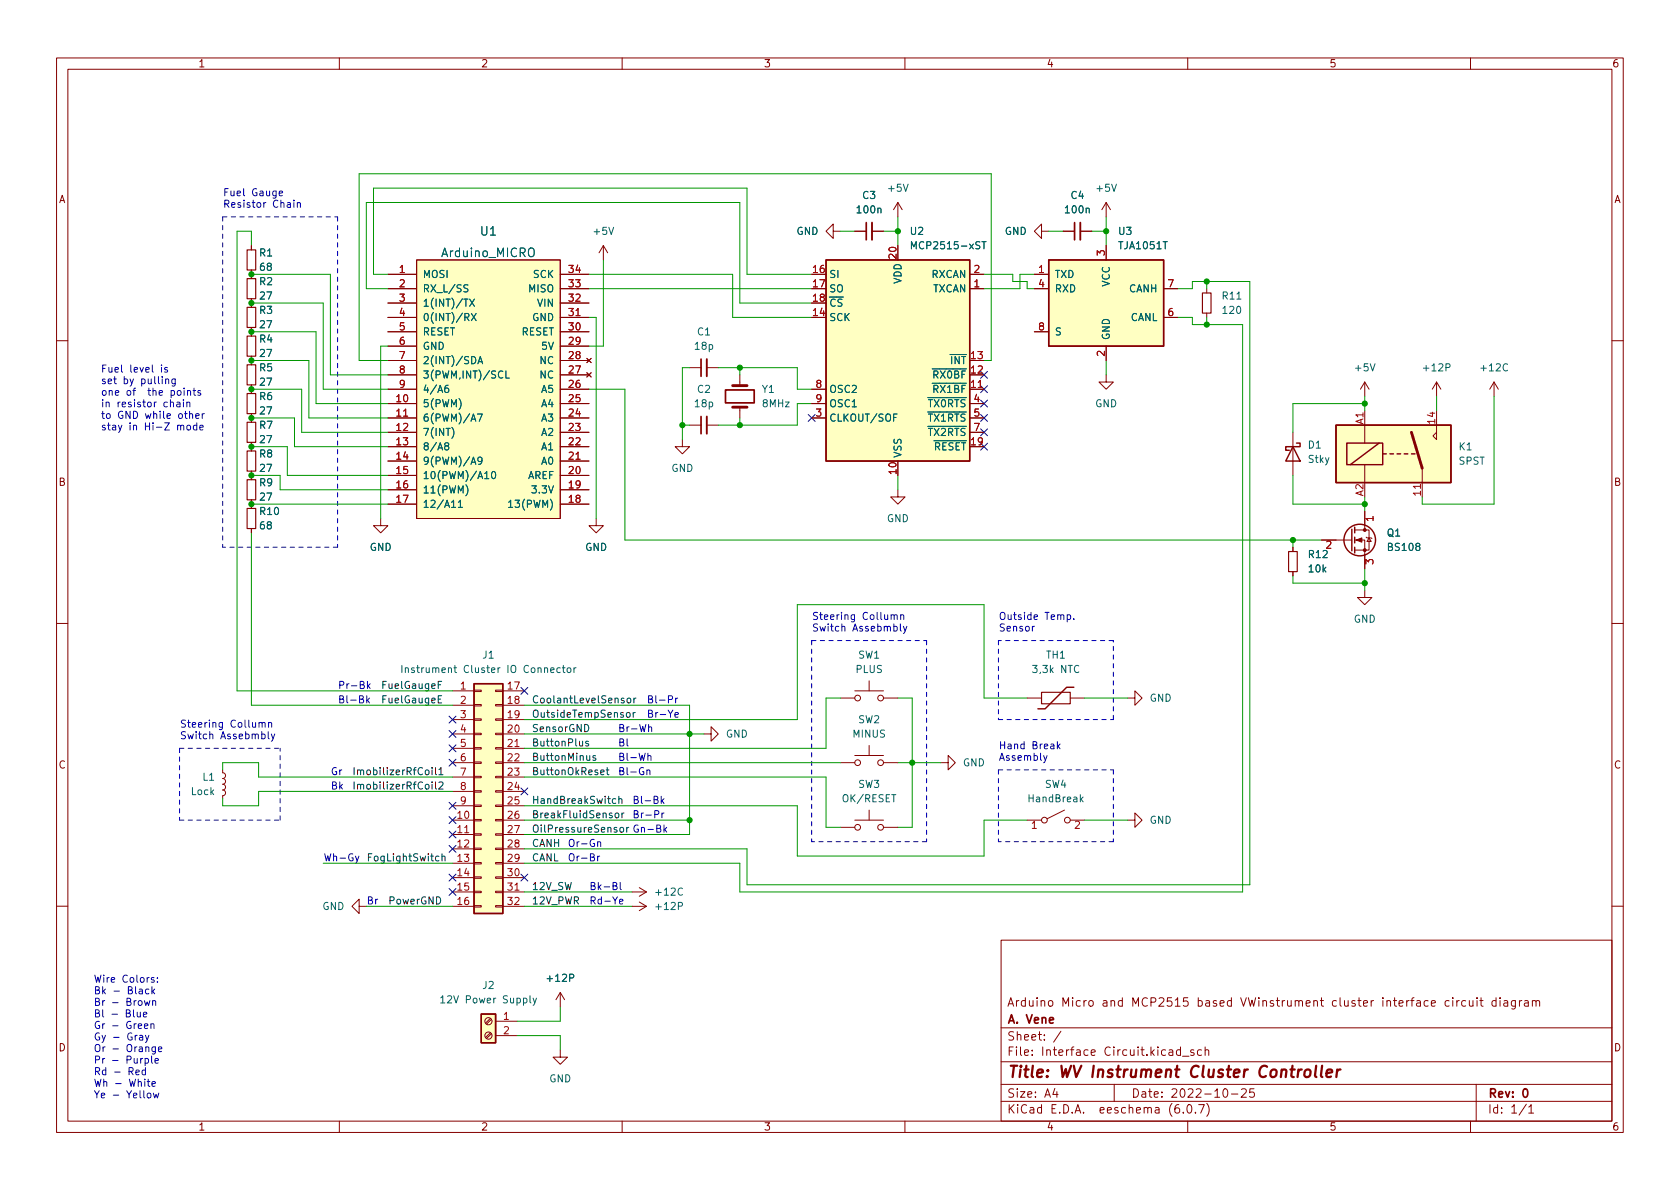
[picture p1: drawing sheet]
<svg xmlns="http://www.w3.org/2000/svg" width="297mm" height="210mm" viewBox="0 0 297 210" stroke-linecap="round" stroke-linejoin="round" font-family="sans-serif">
<g fill="none" stroke="#840000" stroke-width=".18">
<path d="M10 10.2h277v190.1h-277zM12 12.2h273v186.1h-273zM60 10.2v2M110 10.2v2M160 10.2v2M210 10.2v2M260 10.2v2M158.7 35.8l-.7 1.3M158.7 35.8v2.5M158.7 35.8l.8 1.3M195.6 35.8v2.5M195.6 35.8l-.8 1.3"/>
<path d="M195.6 35.8l.7 1.3M44.4 43.4v.8M44.4 47.7v1.6M44.4 52.8v1.6M44.4 57.9v1.5M68.6 51h5.1M68.6 48.5h5.1M68.6 56.1h5.1M68.6 58.7h5.1M68.6 53.6h5.1M73.7 46h25.4v45.7h-25.4zM99.1 51h5"/>
<path d="M99.1 48.5h5M99.1 56.1h5M99.1 58.7h5M99.1 53.6h5M106.7 43.4l-.8 1.3M106.7 43.4v2.6M106.7 43.4l.7 1.3M147.3 40.9v-1.3l-1.3 1.3 1.3 1.3v-1.3h1.3M151.1 40.9h2.1M154.2 40.9h2M171.4 51h2.6M171.4 48.5h2.6"/>
<path d="M182.9 51h2.5M182.9 48.5h2.5M182.9 58.7h2.5M184.1 40.9v-1.3l-1.2 1.3 1.2 1.3v-1.3h1.3M188 40.9h2M191 40.9h2M195.6 43.4v2.6M205.7 51h2.6M205.7 56.1h2.6M213.4 51v.8M213.4 55.4v.7M10 60.2h2"/>
<path d="M44.4 63v1.5M44.4 68.1v1.5M44.4 73.1v1.6M44.4 78.2v1.6M68.6 68.8h5.1M68.6 73.9h5.1M68.6 71.4h5.1M68.6 76.4h5.1M68.6 79h5.1M68.6 66.3h5.1M68.6 63.7h5.1M68.6 61.2h5.1"/>
<path d="M99.1 68.8h5M99.1 73.9h5M99.1 71.4h5M99.1 76.4h5M99.1 79h5M99.1 66.3h5M99.1 63.7h5M99.1 61.2h5M103.8 65.9l.7 .8M103.8 63.4l.7 .7M104.5 65.9l-.7 .8M104.5 63.4l-.7 .7"/>
<path d="M120.6 77.7v1.3h1.3l-1.3 1.3-1.2-1.3h1.2M121.9 65h2.1M121.9 75.2h2.1M125 65h2M125 75.2h2M130.8 66.3v1.9M130.8 72v1.9M143.5 68.8h2.5M143.5 73.9h2.5M143.5 71.4h2.5M171.4 68.8h2.6M171.4 73.9h2.6"/>
<path d="M171.4 71.4h2.6M171.4 76.4h2.6M195.6 66.3v1.3h1.2l-1.2 1.2-1.3-1.2h1.3M195.6 61.2v2.5M228.6 76.4v7.7M241.3 67.6v2.5M241.3 75.2v3.2M241.3 67.6l-.8 1.2M241.3 67.6l.8 1.2M254 75.2v2.5l-.6-.6 .6-.7M254 67.6l-.8 1.2M254 67.6v2.5"/>
<path d="M254 67.6l.8 1.2M264.2 67.6l-.8 1.2M264.2 67.6v2.5M264.2 67.6l.7 1.2M285 60.2h2M44.4 83.3v1.5M44.4 88.4v1.5M44.4 93.5v.7M67.3 91.7v1.3h1.3l-1.3 1.2-1.3-1.2h1.3M68.6 81.5h5.1M68.6 84.1h5.1M68.6 86.6h5.1"/>
<path d="M68.6 89.1h5.1M99.1 81.5h5M99.1 84.1h5M99.1 86.6h5M99.1 89.1h5M105.4 91.7v1.3h1.3l-1.3 1.2-1.3-1.2h1.3M158.7 86.6v1.3h1.3l-1.3 1.2-1.2-1.2h1.2M228.6 96.8v.7M233.7 95.5h5.3M239.5 95.5h1.8v5.1M239.5 93.7h2.6v3.6h-2.6M241.3 82.2v3.1"/>
<path d="M241.3 90.4v3.3M241.6 95l.1 .1h.7l.2 .1M242.1 95.1l.3 .7h-.7zM251.5 82.8v5.1M10 110.2h2M228.6 101.1v.7M241.3 104.4v1.3h1.3l-1.3 1.2-1.3-1.2h1.3M285 110.2h2M39.4 136.1v.5l.3 .2 .2 .4-.2 .3-.3 .2 .3 .1 .2 .3-.1 .4-.4 .2 .4 .2 .1 .4-.2 .3-.3 .1 .3 .1 .2 .4-.2 .4-.3 .1v.5M80 122.2h3.8M80 124.7h3.8M80 127.2h3.8"/>
<path d="M80 129.8h3.8M80 132.3h3.8M80 134.9h3.8M80 137.4h3.8M80 139.9h3.8M83.8 139.8h1.3v.3h-1.3zM83.8 137.3h1.3v.2h-1.3zM83.8 134.7h1.3v.3h-1.3zM83.8 132.2h1.3v.3h-1.3zM83.8 129.7h1.3v.2h-1.3zM83.8 127.1h1.3v.3h-1.3zM83.8 124.6h1.3v.2h-1.3z"/>
<path d="M83.8 122h1.3v.3h-1.3zM87.6 139.8h1.3v.3h-1.3zM87.6 137.3h1.3v.2h-1.3zM87.6 134.7h1.3v.3h-1.3zM87.6 132.2h1.3v.3h-1.3zM87.6 129.7h1.3v.2h-1.3zM87.6 127.1h1.3v.3h-1.3zM87.6 124.6h1.3v.2h-1.3zM87.6 122h1.3v.3h-1.3zM88.9 122.2h3.8M88.9 124.7h3.8M88.9 127.2h3.8"/>
<path d="M88.9 129.8h3.8M88.9 132.3h3.8M88.9 134.9h3.8M88.9 137.4h3.8M88.9 139.9h3.8M124.5 129.8h1.2v1.3l1.3-1.3-1.3-1.3v1.3M148.6 134.9h2.5M148.6 123.4h2.5M151.1 122.2h5.1M151.1 133.6h5.1M153.7 120.4v1.8M153.7 131.8v1.8"/>
<path d="M156.2 134.9h2.5M156.2 123.4h2.5M166.4 134.9h1.2v-1.3l1.3 1.3-1.3 1.2v-1.2M181.6 123.4h2.5M189.2 123.4h2.6M199.4 123.4h1.3v-1.2l1.2 1.2-1.2 1.3v-1.3M80 145h3.8M80 157.7h3.8M80 147.6h3.8M80 150.1h3.8M80 152.6h3.8M80 155.2h3.8"/>
<path d="M80 142.5h3.8M83.8 157.6h1.3v.3h-1.3zM83.8 155.1h1.3v.2h-1.3zM83.8 152.5h1.3v.3h-1.3zM83.8 150h1.3v.2h-1.3zM83.8 147.4h1.3v.3h-1.3zM83.8 144.9h1.3v.3h-1.3zM83.8 142.4h1.3v.2h-1.3zM87.6 157.6h1.3v.3h-1.3zM87.6 155.1h1.3v.2h-1.3zM87.6 152.5h1.3v.3h-1.3zM87.6 150h1.3v.2h-1.3z"/>
<path d="M87.6 147.4h1.3v.3h-1.3zM87.6 144.9h1.3v.3h-1.3zM87.6 142.4h1.3v.2h-1.3zM88.9 145h3.8M88.9 157.7h3.8M88.9 147.6h3.8M88.9 150.1h3.8M88.9 152.6h3.8M88.9 155.2h3.8M88.9 142.5h3.8M111.8 157.7h2.5M113 159.5l1.3 .8"/>
<path d="M113 157l1.3 .7M114.3 157.7l-1.3 .8M148.6 146.3h2.5M151.1 145h5.1M153.7 143.3v1.7M156.2 146.3h2.5M181.6 145h2.5M188.2 143.3l-3 1.5M189.2 145h2.6M199.4 145h1.3v-1.2l1.2 1.2-1.2 1.3v-1.3M10 160.2h2M63.5 160.3v-1.3l-1.3 1.3 1.3 1.2v-1.2h1.3"/>
<path d="M80 160.3h3.8M83.8 160.1h1.3v.3h-1.3zM87.6 160.1h1.3v.3h-1.3zM88.9 160.3h3.8M99.1 175.5l-.8 1.3M99.1 175.5v2.5M99.1 175.5l.7 1.3M111.8 160.3h2.5M114.3 160.3l-1.3 .7M177 166.3h108v32h-108zM256.2 177l-.4-.1-.3 .3v.4l.2 .3h.5M256.9 176.4v.2"/>
<path d="M256.9 176.9v1M257.6 176.9v1M258 176.9l-.3 .1-.1 .2M259.1 177l-.4-.1-.3 .3v.4l.2 .3h.5M259.8 176.9l.1 1h.3l.2-.1M260.4 176.9v1M261.2 176.4v.2M261.2 176.9v1M261.7 176.9h.5M261.9 176.4v1.3l.3 .2M264.5 177l-.4-.1-.3 .3v.4l.1 .3h.6M264.5 176.4v1.5"/>
<path d="M265.2 176.4v.2M265.2 176.9v1M265.9 177h.6l.1 .9M266.6 177.3l-.5 .1a.29 .29 0 0 0-.2 .2 .29 .29 0 0 0 .2 .3h.5M267.9 176.9v1.2l-.3 .3h-.3M267.9 177l-.4-.1-.3 .3v.4l.2 .3h.5M268.7 176.9v1M269.1 176.9l-.3 .1-.1 .2M269.6 177h.5l.1 .9M270.2 177.3l-.5 .1a.29 .29 0 0 0-.2 .2 .29 .29 0 0 0 .2 .3h.5M270.9 177.1l.3-.2 .3 .1 .1 .9M270.9 176.9v1"/>
<path d="M271.6 177.1l.2-.2 .4 .1v.9M285 160.2h2M60 198.3v2M86.7 182.6l-.8 .9M86.7 180.1l-.8 .8M86.9 182.8l-.9 .8M86.9 180.3l-.9 .8M87.6 180.6h3.8M87.6 183.1h3.8M99.1 185.7v1.2h1.2l-1.2 1.3-1.3-1.3h1.3M110 198.3v2M160 198.3v2"/>
<path d="M177 194.8h108M177 191.8h108M177 187.8h108M177 181.8h108M186.5 192.5l-.4 1h1M186.9 193v1M187.6 182.4l-1.3 1.9M197 191.8v3M208.4 195.3a.59 .59 0 0 0-.7 .7v.5l.2 .3h.4l.2-.1 .1-.5-.2-.2-.4-.1-.3 .3M208.7 185.7l-.4-.1-.3 .3v.4l.1 .3h.6M208.7 185.1v1.5M209.1 186.8h1.1"/>
<path d="M209.2 196.7v.1M210 198.3v2M210.1 195.4l.1-.1a.81 .81 0 0 1 .6 .7 .81 .81 0 0 1-.3 .8h-.1a.81 .81 0 0 1-.6-.6 .81 .81 0 0 1 .3-.8zM211.1 185.7l-.4-.1-.2 .2 .1 .3 .5 .1v.4h-.6M211.4 196.7v.1M211.9 195.3h1l-.6 1.5M212.4 185.7l-.4-.1-.3 .3v.4l.2 .3h.5M213.1 185.8l.2-.2 .3 .1 .1 .9M213.1 185.1v1.5M213.4 195.1a1.72 1.72 0 0 1 0 2.3M216.4 192.6l.2-.1a.81 .81 0 0 1 .6 .7 .81 .81 0 0 1-.3 .8h-.2a.81 .81 0 0 1-.6-.6 .81 .81 0 0 1 .3-.8zM217.7 193.5h1.2"/>
<path d="M219.5 192.7l.6-.2 .2 .2 .1 .3-1 1h1M221.7 192.5h-.7l-.1 .7 .2-.1 .5 .1 .2 .2-.1 .5-.2 .1-.6-.1M260 198.3v2M261 191.8v6.5M269.9 195.3l-1.3 1.9M270.3 195.8l.4-.5v1.5M270.3 196.8h.9"/>
<circle cx="151.6" cy="123.4" r=".51"/>
<circle cx="151.6" cy="134.9" r=".51"/>
<circle cx="155.7" cy="123.4" r=".51"/>
<circle cx="155.7" cy="134.9" r=".51"/>
<circle cx="151.6" cy="146.3" r=".51"/>
<circle cx="155.7" cy="146.3" r=".51"/>
<circle cx="184.7" cy="145" r=".51"/>
<circle cx="188.7" cy="145" r=".51"/>
<circle cx="86.4" cy="183.1" r=".63"/>
<circle cx="86.4" cy="180.6" r=".63"/>
</g>
<path d="M153.2 39.4v3M190 39.4v3M124 63.5v3M124 73.7v3M128.3 69h5v2.2h-5zM269.4 192.7l.2-.2a.8 .8 0 0 1 .5 .8 .8 .8 0 0 1-.5 .7l-.2-.1-.1-.4z" fill="none" stroke="#840000" stroke-width=".3"/>
<path d="M230.8 189.3a.52 .52 0 0 1 .5-.2 .52 .52 0 0 1 .4 .4v.6a.55 .55 0 0 1-.6 .4 .55 .55 0 0 1-.5-.4zM232.7 188.5l-.2 1.7 .3 .3M233.8 188.5l-.3 1.7 .3 .3M234.5 189.8l1-.2v-.4l-.2-.1-.6 .1-.2 1 .3 .3 .5-.1M236.4 189.1l-.1 1.4M237 189.1l-.4 .1-.2 .3" fill="none" stroke="#840000" stroke-width=".4"/>
<path d="M154.2 39.4v3M191 39.4v3M125 63.5v3M125 73.7v3" fill="none" stroke="#840000" stroke-width=".33"/>
<g fill="#ffffc2" stroke="#ffffc2" stroke-width=".18">
<path d="M83.8 120.9h5.1v40.6h-5.1z"/>
<path d="M85.1 179.3h2.5v5.1h-2.5z"/>
<path d="M236.2 75.2h20.3v10.1h-20.3z"/>
<path d="M146 46h25.4v35.5h-25.4z"/>
<path d="M185.4 46h20.3v15.2h-20.3z"/>
<path d="M73.7 46h25.4v45.7h-25.4z"/>
</g>
<g fill="none" stroke="#840000" stroke-width=".25">
<path d="M146 46h25.4v35.5h-25.4zM185.4 46h20.3v15.2h-20.3zM228.6 79l1.3 2.5h-2.6zM229.2 78.4h.7v.6h-2.6v.6h.7M236.2 75.2h20.3v10.1h-20.3zM238.1 78.4h6.4v3.8h-6.4zM243.8 78.4l-5 3.8M239 93.6v3.8M239.5 93.2v1M239.5 95v1M239.5 96.8v1M244.5 80.3h.6"/>
<path d="M245.7 80.3h.7M247 80.3h.6M248.3 80.3h.6M249.6 80.3h.6M83.8 120.9h5.1v40.6h-5.1zM189.9 121.5h-1.3l-3.8 3.8h-1.3M85.1 179.3h2.5v5.1h-2.5z"/>
<circle cx="240.4" cy="95.5" r="2.79"/>
</g>
<g fill="none" stroke="#006464" stroke-width=".18">
<path d="M82.7 50.4h-.4l-.2 .1v.3l.5 .3 .1 .3-.2 .2h-.5M83 52.9l.9 1.3M83.3 55.4l.9 1.3M83.9 52.9l-.9 1.3M84.2 55.4l-.9 1.3M93.7 43.9a.51 .51 0 0 1 .5 0 .51 .51 0 0 1 .3 .5v.5a.51 .51 0 0 1-.6 .5 .51 .51 0 0 1-.5-.5v-.5zM161.2 44v-1.3l.4 .9 .4-.9v1.3M173.6 42.7h.7M78.9 78.8l-.3-.2 .1-.2 .2-.1 .3 .1 .1 .1v.2l-.6 .2-.1 .2v.2l.3 .3 .3-.1 .1-.2v-.2l-.2-.3M79.2 68.1l-.3 .1a.86 .86 0 0 0 0 1.2l.4-.1v-.4l-.2-.3h-.2l-.3 .3M79.9 75.6a1.46 1.46 0 0 1 0 1.9M84.4 73.2h.9l-.6 1.3"/>
<path d="M84.5 64.3l.4-1.2 .4 1.2M84.6 64h.6M89.4 65.6v1.3h.7M158.6 73.2h-.6v1.3M79.8 89.7h.8M81 88.8l.4-.3v1.2M81 89.7h.8M82.4 85.7a1.46 1.46 0 0 1 0 2M85.2 81.4l-.2 .2h-.3l-.2-.2 .1-.5 .4-.1 .2 .2a.84 .84 0 0 1-.3 1.1h-.3M85.7 84.6h.7M87 83.5l.2-.1a.68 .68 0 0 1 .5 .6 .68 .68 0 0 1-.5 .6l-.2-.1-.1-.3zM89.9 88.8l.4-.3v1.2"/>
<path d="M89.9 89.7h.8M71.1 117.7v1.2M71.7 118.2l.1-.1h.3l.1 .8M71.7 118.1v.8M99.1 118.1h-.4l-.2 .2 .1 .6h.5M99.4 118.1h.5M99.6 117.7v1.1l.3 .1M100.3 118.2l.2-.1 .4 .1v.5l-.1 .2h-.3l-.2-.1zM101.5 118.1v.8M101.8 118.1l-.3 .2M191.1 141.3l.4 .5M191.5 140.9l-.5 .5"/>
<path d="M77.9 176.4l.4-.3v1.3M77.9 177.4h.7M93.7 176.1v1.1l.2 .2M94.3 176.5l.3 .9M94.9 176.5l-.5 1.2-.1 .1"/>
</g>
<g fill="none" stroke="#840000" stroke-width=".2">
<path d="M43.7 54.4h1.5v3.5h-1.5zM43.7 59.4h1.5v3.6h-1.5zM43.7 49.3h1.5v3.5h-1.5zM43.7 44.2h1.5v3.5h-1.5zM212.6 51.8h1.5v3.6h-1.5zM43.7 69.6h1.5v3.5h-1.5zM43.7 64.5h1.5v3.6h-1.5zM43.7 74.7h1.5v3.5h-1.5zM43.7 79.8h1.5v3.5h-1.5zM43.7 89.9h1.5v3.6h-1.5zM43.7 84.8h1.5v3.6h-1.5zM227.8 97.5h1.6v3.6h-1.6z"/>
<path d="M184.1 122.4h5.1v2.1h-5.1z"/>
</g>
<path d="M129.5 72h2.6M129.5 68.2h2.6M249.6 76.4l1.9 6.4" fill="none" stroke="#840000" stroke-width=".51"/>
<g fill="#840000" stroke="#840000" stroke-width=".18">
<path d="M239.8 95.5l1-.4v.8z"/>
<circle cx="241.3" cy="97.3" r=".25"/>
<circle cx="241.3" cy="93.7" r=".25"/>
</g>
<g fill="none" stroke="#0f0f0f" stroke-width=".18">
<path d="M76.4 138.3v.1M76.4 135.7v.1M76.4 136.2v.8M76.4 138.7v.8M77 138.3v1.1l.2 .1M77 135.7v1.1l.2 .2M77.5 121.1h.4M77.5 123.6h.4M77.6 138.4l.5-.1 .2 .3-.8 .9h.8M77.6 136.1l.4-.4v1.3M77.6 137h.7M78.1 120.5h-.6v1.3"/>
<path d="M78.1 123h-.6v1.3h.6M103.4 128.1a.64 .64 0 0 1 .7 .6 .64 .64 0 0 1-.7 .7zM104 131.1h-.3l-.1 .2v.1l.4 .2v.3h-.4M105.3 133.7l-.3-.1-.2 .2 .1 .2 .4 .1v.3h-.5M106.2 136.6l.6-.1v-.3h-.4l-.2 .1 .1 .6h.5M107.2 136.2h.5M107.4 135.7v1.1l.3 .2M110.9 126.1l.3-.1 .2 .2v.4l-.2 .2h-.3l-.2-.2zM110.9 123.6l.2-.1 .4 .1v.5l-.1 .1-.3 .1-.2-.1zM112 126v.8M112.1 123.5v.8M112.3 126l-.3 .2"/>
<path d="M112.4 123.5l-.3 .2M77.6 151.5l-.4-.1-.2 .2 .1 .6h.5M78.2 151.5l.1-.1 .3 .1 .1 .7M78.2 151v1.2M108.9 143.8h.3l.2 .2v.4l-.2 .2h-.3l-.1-.2zM108.9 141.3l-.4-.1-.2 .3 .1 .5h.5M109.4 141.4l.2-.2 .3 .1 .1 .8M109.4 140.8v1.3M109.7 146.4l.3-.1 .3 .3v.3l-.3 .3-.3-.1-.1-.2zM110 143.8v.8M110.3 143.8l-.3 .2M110.8 146.3v.9"/>
<path d="M111.2 146.3l-.4 .3"/>
</g>
<g fill="none" stroke="#0000c2" stroke-width=".18">
<path d="M49.4 34.2l.6-.1-.1-.3h-.4l-.1 .2v.6h.5M52 35.4v.1M52 35.8v.9M52.6 35.9l.2-.1 .3 .1v.8M52.6 35.8v.9M28.6 64.5v.2M28.6 65v.8M28.7 66.6v.1M28.7 67v.9M29.3 67.1l.2-.1 .3 .1v.8M29.3 67v.9M29.6 65h-.3l-.2 .1 .1 .2 .4 .2v.3h-.5"/>
<path d="M30.1 71.2l.2-.1 .3 .1 .1 .7M31 67v1l-.3 .3-.3-.1M31 67.1l-.4-.1-.2 .3 .1 .5h.5M31.3 71.2h.5v.7M31.5 69.1h.3l.2 .2v.4l-.2 .2-.3-.1-.2-.1zM31.8 71.4l-.4 .1-.2 .1 .2 .3h.4M31.9 75.4l.2-.2 .3 .1 .1 .7M32.4 70.7v.1M32.4 71.1v.8M32.6 68.6v.2M32.6 69.1v.8M33 71.2l.2-.1 .3 .1 .1 .7"/>
<path d="M33 71.1v.8M33.2 69.2l.1-.1h.3l.1 .8M33.2 75.3l.3-.1 .2 .2v.4l-.2 .2h-.3l-.2-.2zM33.2 69.1v.8M33.5 73.3l.2-.2 .3 .1 .1 .8M33.5 72.7v1.3M34.1 69.1h.5M34.3 68.6v1.1l.3 .2M34.6 73.6l.6-.2v-.2l-.4-.1-.2 .2 .1 .6h.5M34.8 75.3l-.4-.1-.2 .2 .1 .6h.5M34.8 74.8v1.2M35.3 75.6l.6-.1v-.2l-.4-.1-.2 .2 .1 .6h.5"/>
<path d="M35.5 69.1h-.3l-.2 .1v.2l.5 .1v.3h-.5M35.8 73.1v.9M36.1 73.1l-.3 .3M157.6 108.8l.1-.1 .3 .1 .1 .8M158 110.8h.4l.2 .2-.1 .5h-.5M158.1 108.9l.2-.2 .3 .1v.8M159.2 110.3v1.1l.2 .2M159.2 108.8l.2-.1 .3 .1 .1 .8M159.2 108.7v.9M159.7 110.8l.3 .8M160.3 110.8l-.4 1.1-.2 .1M182.9 110.8l-.4 .2"/>
<path d="M188.7 108.8l.4-.1 .2 .2-.1 .6h-.5M188.7 108.7v1.3M189.9 109.4v.2M45.8 127.9l.2-.1h.3v.8M46.3 129.9l.3-.1 .3 .2-.1 .6h-.5M46.3 127.9l.2-.1h.3l.1 .8M47.4 129.4v1.1l.2 .1M47.5 127.9l.2-.1h.3v.8M47.5 127.8v.8M48 129.8l.3 .8M48.6 129.8l-.4 1.2-.2 .1M64.8 123v1.3"/>
<path d="M65 120.5v1.3M65 123.8l.3 .5M65.1 121.3l.4 .5M65.3 123.5l-.5 .4M65.5 120.9l-.5 .5M114.4 136.3l.2-.1h.3v.8M114.4 136.2v.8M114.6 133.7l.1-.1 .3 .1 .1 .8M114.6 133.2v1.3M114.7 128.7l.2-.2 .3 .1v.8M118.2 123.7l.6-.1 .1-.1v-.4l-.7-.1v1.3M119.3 126.4l.6-.1v-.2l-.4-.1-.2 .2 .1 .6h.5"/>
<path d="M119.5 123.5v.8M119.8 123.5l-.3 .2M184.5 133.6l.3 .9M185.1 133.6l-.4 1.2-.2 .1M186.9 131.1v1.3M187.1 131.9l.3 .5M187.4 131.6l-.5 .5M63.5 151.4l-.5 1.1-.1 .2M105.7 149l.1-.1h.4v.8M105.7 151.4v.8M106 151.4l-.3 .2M108.4 156.7l.5-.1 .2-.2-.1-.2-.6-.2v1.3h.5l.2-.1v-.3l-.3-.2"/>
<path d="M109.5 159.4l.6-.1v-.2l-.4-.1-.2 .2 .1 .6h.5M109.7 156v1.1l.1 .2M116.9 140.8v1.3M117 143.8v.8M117 141.6l.4 .5M117.4 143.8l-.4 .2M117.4 145.9v1.3M117.4 141.2l-.5 .5M117.5 146.7l.4 .5M117.9 146.3l-.5 .5M16.9 179.2l.5-.1 .2-.2-.1-.2-.6-.1v1.2h.5l.2-.1v-.3l-.3-.2M18.2 178.6v1.1l.1 .1"/>
<path d="M19.8 179.4h1M22.3 179.2l.6-.1 .1-.2-.1-.2-.6-.1v1.2h.5l.2-.1 .1-.3-.3-.2M23.6 178.6v1.1l.2 .1M24.3 179v.8h.3l.2-.1M24.6 175h.5l.1 .7M24.8 179v.8M25.2 175.2l-.4 .1-.2 .1 .2 .3h.4M25.4 179.4l.6-.1-.1-.3h-.4l-.1 .2v.6h.5M25.5 176.9l.3 .9 .2-.6 .3 .6 .2-.9M26.3 175l-.3-.1-.3 .2 .1 .6h.5M26.9 174.5v1.2M27 177.1l.2-.2 .3 .1v.8"/>
<path d="M27 175.3l.4 .4M27 176.9v.9M27.2 172.9h-.3l-.2 .1 .1 .2 .4 .1v.3h-.5M27.4 174.9l-.5 .5M27.8 173.6v.1M27.8 172.9v.1M24 189.6l.6-.1v-.2l-.4-.1-.2 .2 .1 .6h.5M24.7 183.1h.5v.8M25.2 183.4h-.4l-.2 .2 .2 .3h.4M25.5 181.5l.6-.2v-.2l-.4-.1-.2 .2 .1 .6h.5M25.7 187.2h.3l.3 .2-.2 .6h-.4M25.7 187.2v1.2"/>
<path d="M25.7 189.3l-.3-.1-.3 .3 .1 .5h.5M25.7 183.1l.3 .8M25.7 188.8v1.3M26 191.3h.5M26.1 193.4l.3-.1 .3 .2v.4l-.3 .2h-.3l-.1-.2zM26.2 190.8v1.1l.3 .2M26.3 183.1l-.4 1.1-.2 .1M26.7 181.2l.2-.2 .3 .1v.8M26.7 181v.9M26.8 186.7v1.1l.2 .2M26.9 191.7l.6-.1-.1-.3h-.4l-.1 .1v.6h.5M27.1 193.3l.3 .8 .2-.6 .2 .6 .3-.8"/>
<path d="M27.4 187.6l.6-.1v-.3h-.4l-.2 .1 .1 .7h.5M27.5 185.1v1.1l-.3 .2-.3-.1M27.5 185.2l-.4-.1-.2 .3 .1 .5h.5M28 185.5l.6-.1v-.2l-.4-.1-.2 .2 .1 .6h.5"/>
</g>
<g fill="none" stroke="#0000c2" stroke-width=".18" stroke-dasharray=".8 .8">
<path d="M39.4 38.3v58.5M39.4 38.3h20.3M59.7 38.3v58.5M59.7 96.8h-20.3M143.5 113.3v35.5M143.5 113.3h20.3M163.8 113.3v35.5M176.5 113.3v13.9M196.8 113.3h-20.3M31.7 132.3v12.7M31.7 132.3h17.8M176.5 127.2h20.3"/>
<path d="M176.5 136.1v12.7M176.5 136.1h20.3M196.8 136.1v12.7M196.8 127.2v-13.9M31.7 145h17.8M49.5 145v-12.7M163.8 148.8h-20.3M196.8 148.8h-20.3"/>
</g>
<g fill="none" stroke="#009600" stroke-width=".18">
<path d="M158.7 38.3v5.1M195.6 38.3v5.1M44.4 43.4v-2.5h-2.5v81.3h38.1M44.4 58.7h11.5v12.7h12.7M44.4 53.6h12.7v15.2h11.5M44.4 48.5h14v17.8h10.2M68.6 51h-3.8v-15.2h66v17.8h12.7M68.6 48.5h-2.6v-15.2h66.1v15.2h11.4M104.1 51h39.4M104.1 48.5h25.4v7.6h14M104.1 56.1h1.3v35.6M106.7 46v15.2h-2.6"/>
<path d="M148.6 40.9h2.5M156.2 40.9h2.5M174 48.5h5.1v1.3h2.5v1.2h1.3M182.9 48.5h-2.6v2.5h-6.3M185.4 40.9h2.6M193 40.9h2.6M208.3 51h2.5v-1.2h10.2v106.7h-88.9v-6.4h-39.4M208.3 56.1h2.5v1.3h8.9v100.3h-88.9v-5.1h-38.1M213.4 49.8v1.2M213.4 56.1v1.3M44.4 68.8h8.9v7.6h15.3M44.4 63.7h10.2v10.2h14"/>
<path d="M44.4 73.9h7.7v5.1h16.5M44.4 79h6.4v5.1h17.8M68.6 63.7h-5.1v-33h111.8v33h-1.3M68.6 61.2h-1.3v30.5M104.1 68.8h6.4v26.7h123.2M120.6 75.2h1.3M121.9 65h-1.3v12.7M127 65h14v3.8h2.5M130.8 65v1.3M130.8 73.9v1.3M143.5 71.4h-2.5v3.8h-14M195.6 63.7v2.6"/>
<path d="M241.3 71.4h-12.7v5M241.3 70.1v2.5M254 70.1v2.5M264.2 70.1v19h-12.7v-1.2M44.4 89.1h24.2M44.4 94.2v30.5h35.6M44.4 84.1h5.1v2.5h19.1M158.7 84.1v2.5M228.6 84.1v5h12.7M228.6 95.5v1.3M241.3 87.9v2.5M228.6 101.8v1.3h12.7"/>
<path d="M241.3 100.6v3.8M39.4 136.1v-1.2h6.3v2.5h34.3M80 139.9h-34.3v2.6h-6.3v-1.3M92.7 137.4h53.3v8.9h2.6M92.7 134.9h55.9M92.7 124.7h29.2v22.9h-29.2M92.7 129.8h31.8M148.6 123.4h-2.6v8.9h-53.3M158.7 123.4h2.6v22.9h-2.6M158.7 134.9h7.7M181.6 123.4h-7.6v-16.5h-33v20.3h-48.3M191.8 123.4h7.6"/>
<path d="M57.1 152.6h22.9M92.7 142.5h48.3v8.9h33v-6.4h7.6M92.7 157.7h19.1M92.7 145h29.2M191.8 145h7.6M64.8 160.3h15.2M92.7 160.3h19.1M99.1 178v2.6h-7.7M91.4 183.1h7.7v2.6"/>
</g>
<g fill="none" stroke="#000084" stroke-width=".18">
<path d="M142.9 73.3l1.2 1.2M144.1 73.3l-1.2 1.2M173.4 65.7l1.2 1.2M173.4 68.2l1.2 1.2M173.4 78.4l1.2 1.2M173.4 70.8l1.2 1.2M173.4 73.3l1.2 1.2M173.4 75.8l1.2 1.3M174.6 65.7l-1.2 1.2M174.6 68.2l-1.2 1.2M174.6 78.4l-1.2 1.2M174.6 70.8l-1.2 1.2"/>
<path d="M174.6 73.3l-1.2 1.2M174.6 75.8l-1.2 1.3M79.4 134.3l1.2 1.2M79.4 131.7l1.2 1.2M79.4 129.2l1.2 1.2M79.4 126.6l1.2 1.3M80.6 134.3l-1.2 1.2M80.6 131.7l-1.2 1.2M80.6 129.2l-1.2 1.2M80.6 126.6l-1.2 1.3M92.1 139.3l1.2 1.3M92.1 121.6l1.2 1.2"/>
<path d="M93.3 139.3l-1.2 1.3M93.3 121.6l-1.2 1.2M79.4 149.5l1.2 1.2M79.4 141.9l1.2 1.2M79.4 144.4l1.2 1.2M79.4 157.1l1.2 1.2M79.4 147l1.2 1.2M79.4 154.6l1.2 1.2M80.6 149.5l-1.2 1.2M80.6 141.9l-1.2 1.2M80.6 144.4l-1.2 1.2M80.6 157.1l-1.2 1.2"/>
<path d="M80.6 147l-1.2 1.2M80.6 154.6l-1.2 1.2M92.1 154.6l1.2 1.2M93.3 154.6l-1.2 1.2"/>
</g>
<g fill="#009600" stroke="#009600" stroke-width=".18">
<circle cx="44.4" cy="73.9" r=".46"/>
<circle cx="44.4" cy="79" r=".46"/>
<circle cx="44.4" cy="89.1" r=".46"/>
<circle cx="44.4" cy="84.1" r=".46"/>
<circle cx="44.4" cy="68.8" r=".46"/>
<circle cx="44.4" cy="48.5" r=".46"/>
<circle cx="44.4" cy="53.6" r=".46"/>
<circle cx="44.4" cy="58.7" r=".46"/>
<circle cx="44.4" cy="63.7" r=".46"/>
<circle cx="241.3" cy="103.1" r=".46"/>
<circle cx="213.4" cy="49.8" r=".46"/>
<circle cx="195.6" cy="40.9" r=".46"/>
<circle cx="130.8" cy="65" r=".46"/>
<circle cx="121.9" cy="145" r=".46"/>
<circle cx="161.3" cy="134.9" r=".46"/>
<circle cx="121.9" cy="129.8" r=".46"/>
<circle cx="241.3" cy="71.4" r=".46"/>
<circle cx="213.4" cy="57.4" r=".46"/>
<circle cx="241.3" cy="89.1" r=".46"/>
<circle cx="228.6" cy="95.5" r=".46"/>
<circle cx="120.6" cy="75.2" r=".46"/>
<circle cx="130.8" cy="75.2" r=".46"/>
<circle cx="158.7" cy="40.9" r=".46"/>
</g>
<text font-size="2.8" fill="#840000" x="178" y="190.6">Title: WV Instrument Cluster Controller</text>
<g font-size="2.1" fill="#006464">
<text x="85" y="41.7">U1</text>
<text x="78.2" y="45.5">Arduino_MICRO</text>
</g>
<g font-size="2.1" fill="#840000">
<text x="178" y="178">Arduino Micro and MCP2515 based VWinstrument cluster interface circuit diagram</text>
<text x="178" y="184">Sheet: /</text>
<text x="178" y="181">A. Vene</text>
<text x="178" y="186.7">File: Interface Circuit.kicad_sch</text>
<text x="178" y="196.9">KiCad E.D.A. eeschema (6.0.7)</text>
<text x="178" y="194.1">Size: A4</text>
<text x="200" y="194.1">Date: 2022-10-25</text>
<text x="263" y="194.1">Rev: 0</text>
<text x="263" y="196.9">Id: 1/1</text>
</g>
<g font-size="1.8" fill="#840000">
<text x="35" y="11.9">1</text>
<text x="85" y="11.9">2</text>
<text x="135" y="11.9">3</text>
<text x="185" y="11.9">4</text>
<text x="235" y="11.9">5</text>
<text x="285" y="11.9">6</text>
<text x="10.3" y="35.9">A</text>
<text x="285.3" y="35.9">A</text>
<text x="10.3" y="85.9">B</text>
<text x="285.3" y="85.9">B</text>
<text x="10.3" y="135.9">C</text>
<text x="285.3" y="135.9">C</text>
<text x="10.3" y="185.9">D</text>
<text x="285.3" y="185.9">D</text>
<text x="35" y="199.9">1</text>
<text x="85" y="199.9">2</text>
<text x="135" y="199.9">3</text>
<text x="185" y="199.9">4</text>
<text x="235" y="199.9">5</text>
<text x="285" y="199.9">6</text>
</g>
<g font-size="1.8" fill="#0000c2">
<text x="39.4" y="34.7">Fuel Gauge</text>
<text x="39.4" y="36.7">Resistor Chain</text>
<text x="17.8" y="65.9">Fuel level is</text>
<text x="17.8" y="67.9">set by pulling</text>
<text x="17.8" y="70">one of the points</text>
<text x="17.8" y="72">in resistor chain</text>
<text x="17.8" y="74.1">to GND while other</text>
<text x="17.8" y="76.1">stay in Hi-Z mode</text>
<text x="143.5" y="109.6">Steering Collumn</text>
<text x="143.5" y="111.7">Switch Assebmbly</text>
<text x="176.5" y="109.6">Outside Temp.</text>
<text x="176.5" y="111.7">Sensor</text>
<text x="59.7" y="121.8">Pr-Bk</text>
<text x="59.7" y="124.4">Bl-Bk</text>
<text x="114.3" y="124.4">Bl-Pr</text>
<text x="31.7" y="128.7">Steering Collumn</text>
<text x="31.7" y="130.7">Switch Assebmbly</text>
<text x="109.2" y="129.4">Br-Wh</text>
<text x="109.2" y="132">Bl</text>
<text x="114.3" y="126.9">Br-Ye</text>
<text x="58.4" y="137.1">Gr</text>
<text x="109.2" y="134.5">Bl-Wh</text>
<text x="109.2" y="137.1">Bl-Gn</text>
<text x="176.5" y="132.5">Hand Break</text>
<text x="176.5" y="134.5">Assembly</text>
<text x="58.4" y="139.6">Bk</text>
<text x="111.8" y="142.1">Bl-Bk</text>
<text x="100.3" y="149.8">Or-Gn</text>
<text x="111.8" y="147.2">Gn-Bk</text>
<text x="111.8" y="144.7">Br-Pr</text>
<text x="57.1" y="152.3">Wh-Gy</text>
<text x="100.3" y="152.3">Or-Br</text>
<text x="64.8" y="159.9">Br</text>
<text x="104.1" y="159.9">Rd-Ye</text>
<text x="104.1" y="157.4">Bk-Bl</text>
<text x="16.5" y="173.8">Wire Colors:</text>
<text x="16.5" y="175.8">Bk - Black</text>
<text x="16.5" y="177.9">Br - Brown</text>
<text x="16.5" y="181.9">Gr - Green</text>
<text x="16.5" y="184">Gy - Gray</text>
<text x="16.5" y="186">Or - Orange</text>
<text x="16.5" y="188.1">Pr - Purple</text>
<text x="16.5" y="190.1">Rd - Red</text>
<text x="16.5" y="192.2">Wh - White</text>
<text x="16.5" y="194.2">Ye - Yellow</text>
</g>
<g font-size="1.8" fill="#006464">
<text x="152.5" y="35.2">C3</text>
<text x="157.2" y="33.9">+5V</text>
<text x="189.4" y="35.2">C4</text>
<text x="194" y="33.9">+5V</text>
<text x="105.1" y="41.5">+5V</text>
<text x="140.8" y="41.5">GND</text>
<text x="151.7" y="37.7">100n</text>
<text x="161" y="41.5">U2</text>
<text x="177.6" y="41.5">GND</text>
<text x="188.5" y="37.7">100n</text>
<text x="197.8" y="41.5">U3</text>
<text x="45.9" y="45.3">R1</text>
<text x="46" y="47.9">68</text>
<text x="161.8" y="44.1">MCP2515-xST</text>
<text x="197.9" y="44.1">TJA1051T</text>
<text x="45.9" y="50.4">R2</text>
<text x="46" y="53">27</text>
<text x="74.7" y="49.1">MOSI</text>
<text x="74.7" y="51.7">RX_L/SS</text>
<text x="93.5" y="51.7">MISO</text>
<text x="94.3" y="49.1">SCK</text>
<text x="146.6" y="49.1">SI</text>
<text x="146.6" y="51.7">SO</text>
<text x="159.4" y="50.2" transform="rotate(-90 159.4 50.2)">VDD</text>
<text x="164.7" y="49.1">RXCAN</text>
<text x="164.9" y="51.7">TXCAN</text>
<text x="186.4" y="49.1">TXD</text>
<text x="186.4" y="51.7">RXD</text>
<text x="196.2" y="50.7" transform="rotate(-90 196.2 50.7)">VCC</text>
<text x="199.6" y="51.7">CANH</text>
<text x="216.2" y="53">R11</text>
<text x="45.9" y="55.5">R3</text>
<text x="46" y="58">27</text>
<text x="74.7" y="54.2">1(INT)/TX</text>
<text x="74.7" y="56.8">0(INT)/RX</text>
<text x="74.7" y="59.3">RESET</text>
<text x="92.1" y="59.3">RESET</text>
<text x="94.1" y="56.8">GND</text>
<text x="95.1" y="54.2">VIN</text>
<text x="123.3" y="59.3">C1</text>
<text x="146.6" y="56.8">SCK</text>
<text x="146.6" y="54.2">~{CS}</text>
<text x="186.4" y="59.3">S</text>
<text x="199.8" y="56.8">CANL</text>
<text x="216.3" y="55.5">120</text>
<text x="45.9" y="60.6">R4</text>
<text x="45.9" y="65.7">R5</text>
<text x="46" y="63.1">27</text>
<text x="74.7" y="61.8">GND</text>
<text x="74.7" y="64.4">2(INT)/SDA</text>
<text x="95.5" y="64.4">NC</text>
<text x="95.9" y="61.8">5V</text>
<text x="122.9" y="61.8">18p</text>
<text x="166.7" y="64.4">~{INT}</text>
<text x="196.2" y="60.2" transform="rotate(-90 196.2 60.2)">GND</text>
<text x="239.7" y="65.7">+5V</text>
<text x="251.9" y="65.7">+12P</text>
<text x="262" y="65.7">+12C</text>
<text x="45.9" y="70.7">R6</text>
<text x="46" y="68.2">27</text>
<text x="74.7" y="66.9">3(PWM,INT)/SCL</text>
<text x="74.7" y="69.5">4/A6</text>
<text x="95.5" y="66.9">NC</text>
<text x="95.8" y="69.5">A5</text>
<text x="123.3" y="69.5">C2</text>
<text x="134.8" y="69.5">Y1</text>
<text x="146.6" y="69.5">OSC2</text>
<text x="163.8" y="69.5">~{RX1BF}</text>
<text x="163.8" y="66.9">~{RX0BF}</text>
<text x="45.9" y="75.8">R7</text>
<text x="46" y="73.3">27</text>
<text x="74.7" y="72">5(PWM)</text>
<text x="74.7" y="74.5">6(PWM)/A7</text>
<text x="74.7" y="77.1">7(INT)</text>
<text x="95.8" y="77.1">A2</text>
<text x="95.8" y="74.5">A3</text>
<text x="95.8" y="72">A4</text>
<text x="122.9" y="72">18p</text>
<text x="134.9" y="72">8MHz</text>
<text x="146.6" y="74.5">CLKOUT/SOF</text>
<text x="146.6" y="72">OSC1</text>
<text x="162.8" y="72">~{TX0RTS}</text>
<text x="162.8" y="74.5">~{TX1RTS}</text>
<text x="162.8" y="77.1">~{TX2RTS}</text>
<text x="193.6" y="72">GND</text>
<text x="45.9" y="80.9">R8</text>
<text x="46" y="78.4">27</text>
<text x="46" y="83.4">27</text>
<text x="74.7" y="79.6">8/A8</text>
<text x="74.7" y="82.2">9(PWM)/A9</text>
<text x="95.8" y="82.2">A0</text>
<text x="95.8" y="79.6">A1</text>
<text x="118.7" y="83.4">GND</text>
<text x="159.4" y="81" transform="rotate(-90 159.4 81)">VSS</text>
<text x="163.7" y="79.6">~{RESET}</text>
<text x="231.3" y="81.8">Stky</text>
<text x="231.3" y="79.3">D1</text>
<text x="257.9" y="82.2">SPST</text>
<text x="258" y="79.6">K1</text>
<text x="45.9" y="86">R9</text>
<text x="46" y="88.5">27</text>
<text x="74.7" y="84.7">10(PWM)/A10</text>
<text x="74.7" y="87.2">11(PWM)</text>
<text x="74.7" y="89.8">12/A11</text>
<text x="90.6" y="89.8">13(PWM)</text>
<text x="93.2" y="84.7">AREF</text>
<text x="94.4" y="87.2">3.3V</text>
<text x="46" y="91.1">R10</text>
<text x="46" y="93.6">68</text>
<text x="156.8" y="92.3">GND</text>
<text x="245.3" y="94.9">Q1</text>
<text x="65.3" y="97.4">GND</text>
<text x="103.4" y="97.4">GND</text>
<text x="231.4" y="98.7">R12</text>
<text x="231.5" y="101.2">10k</text>
<text x="245.5" y="97.4">BS108</text>
<text x="239.3" y="110.1">GND</text>
<text x="72.7" y="119">Instrument Cluster IO Connector</text>
<text x="85.4" y="116.5">J1</text>
<text x="151.3" y="119">PLUS</text>
<text x="151.8" y="116.5">SW1</text>
<text x="182.9" y="119">3,3k NTC</text>
<text x="185" y="116.5">TH1</text>
<text x="203.2" y="124.1">GND</text>
<text x="128.3" y="130.4">GND</text>
<text x="150.8" y="130.4">MINUS</text>
<text x="151.8" y="127.9">SW2</text>
<text x="170.2" y="135.5">GND</text>
<text x="33.8" y="140.6">Lock</text>
<text x="35.9" y="138">L1</text>
<text x="149.1" y="141.9">OK/RESET</text>
<text x="151.8" y="139.3">SW3</text>
<text x="182" y="141.9">HandBreak</text>
<text x="184.8" y="139.3">SW4</text>
<text x="203.2" y="145.7">GND</text>
<text x="57" y="160.9">GND</text>
<text x="116.1" y="158.4">+12C</text>
<text x="116.2" y="160.9">+12P</text>
<text x="97" y="173.6">+12P</text>
<text x="78.7" y="177.4">12V Power Supply</text>
<text x="85.4" y="174.9">J2</text>
<text x="97.1" y="191.4">GND</text>
</g>
<g font-size="1.8" fill="#a90000">
<text x="158.5" y="45.7" transform="rotate(-90 158.5 45.7)">20</text>
<text x="195.3" y="45.2" transform="rotate(-90 195.3 45.2)">3</text>
<text x="70.6" y="48.3">1</text>
<text x="70.6" y="50.8">2</text>
<text x="70.6" y="53.3">3</text>
<text x="100.6" y="53.3">32</text>
<text x="100.6" y="50.8">33</text>
<text x="100.6" y="48.3">34</text>
<text x="143.8" y="48.3">16</text>
<text x="143.8" y="50.8">17</text>
<text x="143.8" y="53.3">18</text>
<text x="172.2" y="50.8">1</text>
<text x="172.2" y="48.3">2</text>
<text x="183.7" y="48.3">1</text>
<text x="183.7" y="50.8">4</text>
<text x="206.5" y="50.8">7</text>
<text x="70.6" y="55.9">4</text>
<text x="70.6" y="58.4">5</text>
<text x="100.6" y="58.4">30</text>
<text x="100.6" y="55.9">31</text>
<text x="143.8" y="55.9">14</text>
<text x="183.7" y="58.4">8</text>
<text x="206.5" y="55.9">6</text>
<text x="70.6" y="61">6</text>
<text x="70.6" y="63.5">7</text>
<text x="100.6" y="63.5">28</text>
<text x="100.6" y="61">29</text>
<text x="171.7" y="63.5">13</text>
<text x="195.3" y="63" transform="rotate(-90 195.3 63)">2</text>
<text x="70.1" y="71.1">10</text>
<text x="70.6" y="66">8</text>
<text x="70.6" y="68.6">9</text>
<text x="100.6" y="71.1">25</text>
<text x="100.6" y="68.6">26</text>
<text x="100.6" y="66">27</text>
<text x="144.3" y="68.6">8</text>
<text x="144.3" y="71.1">9</text>
<text x="171.7" y="68.6">11</text>
<text x="171.7" y="66">12</text>
<text x="172.2" y="71.1">4</text>
<text x="70.1" y="73.7">11</text>
<text x="70.1" y="76.2">12</text>
<text x="100.6" y="76.2">23</text>
<text x="100.6" y="73.7">24</text>
<text x="144.3" y="73.7">3</text>
<text x="172.2" y="73.7">5</text>
<text x="172.2" y="76.2">7</text>
<text x="241" y="75" transform="rotate(-90 241 75)">A1</text>
<text x="253.7" y="74.9" transform="rotate(-90 253.7 74.9)">14</text>
<text x="70.1" y="78.7">13</text>
<text x="70.1" y="81.3">14</text>
<text x="70.1" y="83.8">15</text>
<text x="100.6" y="83.8">20</text>
<text x="100.6" y="81.3">21</text>
<text x="100.6" y="78.7">22</text>
<text x="158.5" y="83.8" transform="rotate(-90 158.5 83.8)">10</text>
<text x="171.7" y="78.7">19</text>
<text x="70.1" y="86.4">16</text>
<text x="70.1" y="88.9">17</text>
<text x="100.6" y="88.9">18</text>
<text x="100.6" y="86.4">19</text>
<text x="241" y="87.7" transform="rotate(-90 241 87.7)">A2</text>
<text x="251.2" y="87.6" transform="rotate(-90 251.2 87.6)">11</text>
<text x="242.8" y="92.2" transform="rotate(-90 242.8 92.2)">1</text>
<text x="234.5" y="97">2</text>
<text x="242.8" y="99.8" transform="rotate(-90 242.8 99.8)">3</text>
<text x="81.4" y="121.9">1</text>
<text x="81.4" y="124.5">2</text>
<text x="89.8" y="121.9">17</text>
<text x="89.8" y="124.5">18</text>
<text x="81.4" y="127">3</text>
<text x="81.4" y="129.5">4</text>
<text x="89.8" y="127">19</text>
<text x="89.8" y="129.5">20</text>
<text x="81.4" y="132.1">5</text>
<text x="81.4" y="134.6">6</text>
<text x="81.4" y="137.2">7</text>
<text x="89.8" y="132.1">21</text>
<text x="89.8" y="134.6">22</text>
<text x="89.8" y="137.2">23</text>
<text x="81.4" y="139.7">8</text>
<text x="81.4" y="142.2">9</text>
<text x="89.8" y="139.7">24</text>
<text x="89.8" y="142.2">25</text>
<text x="80.9" y="144.8">10</text>
<text x="80.9" y="147.3">11</text>
<text x="80.9" y="149.9">12</text>
<text x="89.8" y="144.8">26</text>
<text x="89.8" y="147.3">27</text>
<text x="89.8" y="149.9">28</text>
<text x="182.4" y="146.6">1</text>
<text x="190" y="146.6">2</text>
<text x="80.9" y="152.4">13</text>
<text x="80.9" y="154.9">14</text>
<text x="89.8" y="152.4">29</text>
<text x="89.8" y="154.9">30</text>
<text x="80.9" y="157.5">15</text>
<text x="80.9" y="160">16</text>
<text x="89.8" y="157.5">31</text>
<text x="89.8" y="160">32</text>
<text x="89" y="180.3">1</text>
<text x="89" y="182.9">2</text>
</g>
<g font-size="1.8" fill="#0f0f0f">
<text x="67.3" y="121.8">FuelGaugeF</text>
<text x="67.3" y="124.4">FuelGaugeE</text>
<text x="94" y="124.4">CoolantLevelSensor</text>
<text x="94" y="132">ButtonPlus</text>
<text x="94" y="129.4">SensorGND</text>
<text x="94" y="126.9">OutsideTempSensor</text>
<text x="62.2" y="137.1">ImobilizerRfCoil1</text>
<text x="94" y="137.1">ButtonOkReset</text>
<text x="94" y="134.5">ButtonMinus</text>
<text x="62.2" y="139.6">ImobilizerRfCoil2</text>
<text x="94" y="142.1">HandBreakSwitch</text>
<text x="94" y="144.7">BreakFluidSensor</text>
<text x="94" y="147.2">OilPressureSensor</text>
<text x="94" y="149.8">CANH</text>
<text x="64.8" y="152.3">FogLightSwitch</text>
<text x="94" y="152.3">CANL</text>
<text x="68.6" y="159.9">PowerGND</text>
<text x="94" y="157.4">12V_SW</text>
<text x="94" y="159.9">12V_PWR</text>
</g>
</svg>
